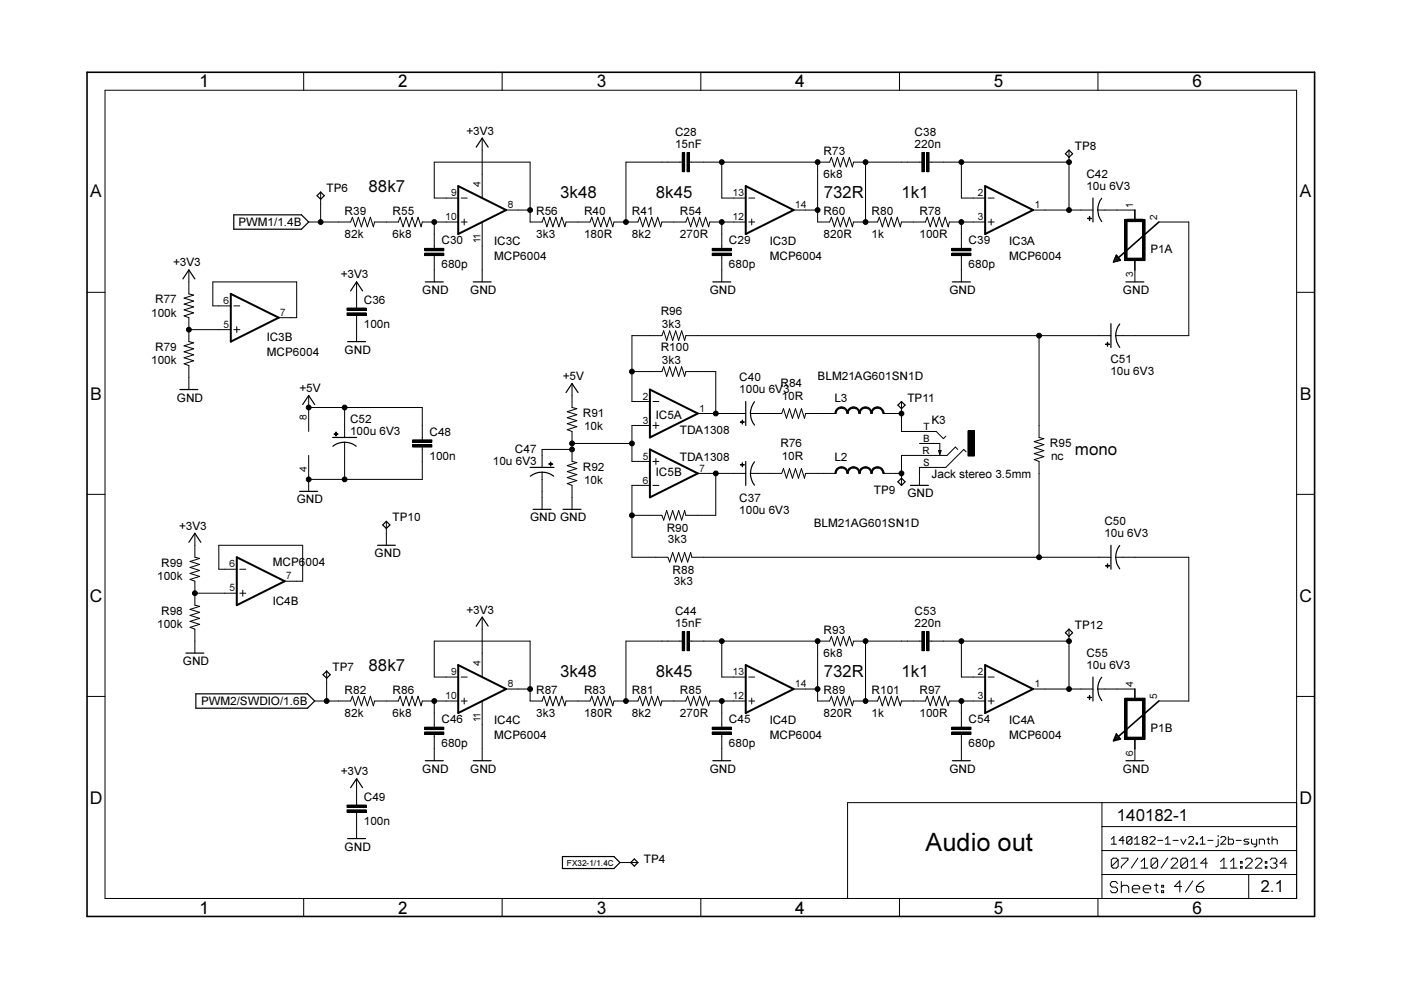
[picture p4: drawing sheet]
<svg xmlns="http://www.w3.org/2000/svg" width="297mm" height="210mm" viewBox="0 0 297 210" stroke-linecap="round" stroke-linejoin="round" font-family="sans-serif">
<g fill="none" stroke="#000" stroke-width=".25">
<path d="M101 31.2l1.2-1.9 1.3 1.9M225.9 32.6l.7-.8 .8 .8-.8 .8zM38.8 59.1l1.2-1.9 1.3 1.9M49.6 45.6h14.3l1.5 1.5-1.5 1.5h-14.3zM67.2 41.5l.8-.8 .7 .8-.7 .7zM90.2 59.8h3.8M100.3 59.8h3.8M151.1 59.8h3.8M201.9 59.8h3.8M231.7 42v5.1M233.6 42a4 4 0 0 0 0 5M236.1 55.5h.2"/>
<path d="M236.2 55.3h.8M236.2 55.1h1.3M236.3 54.9h1.1M236.4 54.7h.8M236.5 54.6h.6M236.6 54.4h.3M236.6 54.2h.2M236.7 54.1l.9 1.1-1.6 .4zM238.7 59.8h3.8M73.7 72.4h3.8M74.3 61.7l1.3-1.9 1.3 1.9M235.5 68.6v5.1"/>
<path d="M237.4 68.7a4 4 0 0 0 0 5M38.1 82.6h3.8M64.2 85.8l1.2-1.9 1.3 1.9M70.5 92.8h5.1M70.6 94.6a4 4 0 0 1 4.9 0M112.4 99.1h5.1M120 83.2l1.3-1.9 1.3 1.9M158.1 85.1v5.1M158.1 97.8v5.1M159.1 87.7a3.8 3.8 0 0 0 .9 2.4M160 85.2a4.5 4.5 0 0 0-.9 2.5M160 97.9a3.8 3.8 0 0 0-.9 2.5"/>
<path d="M190.4 85.9l.7-.8 .8 .8-.8 .8zM199 95.5h.5l-.2 .8zM40 115l1.3-1.9 1.3 1.9M63.5 104.2h3.8M80 115.6h3.8M81.1 111.3l.8-.8 .8 .8-.8 .8zM112.4 101a4 4 0 0 1 5 0M113 108h3.8M119.4 108h3.8M159.1 100.4a4.5 4.5 0 0 0 .9 2.5M190.4 102.2l.7-.8 .8 .8-.8 .7zM193 102.9h3.8"/>
<path d="M235.5 115.6v5.1M237.4 115.7a4 4 0 0 0 0 4.9M39.4 138.5h3.8M101 132.8l1.2-1.9 1.3 1.9M225.9 134.2l.7-.8 .8 .8-.8 .7zM41.5 147.1h23.7l1.5 1.5-1.5 1.6h-23.7zM68.5 143l.8-.7 .7 .7-.7 .8zM231.7 143.6v5M233.6 143.6a4 4 0 0 0 0 4.9M236.1 157h.5M236.2 156.8h1.1M236.3 156.6h1.2"/>
<path d="M236.3 156.4h1M236.4 156.3h.8M236.5 156h.5M236.6 155.9h.3M236.7 155.6l.9 1.1-1.6 .4zM236.7 155.7h.1M73.7 177.8h3.8M74.3 167l1.3-1.9 1.3 1.9M90.2 161.3h3.8M100.3 161.3h3.8M151.1 161.3h3.8M201.9 161.3h3.8"/>
<path d="M238.7 161.3h3.8M119.2 181.6h11l1.2 1.3-1.2 1.2h-11zM134.5 182.1l.8 .8-.8 .7-.8-.7z"/>
</g>
<g fill="none" stroke="#000" stroke-width=".21">
<path d="M22.3 19.1h252.6v171.4h-252.6zM64.4 15.3v3.8M106.5 15.3v3.8M148.6 15.3v3.8M190.7 15.3v3.8M232.8 15.3v3.8M102.2 29.3v12.7M144.6 32.3h.6v4.1h-.6zM144.6 34.4h-11.9v12.7M145.7 32.3h.5v4.1h-.5zM146.2 34.4h29.7l.4-1 .6 2 .6-2 .7 2 .6-2 .6 2 .7-2 .6 2 .3-1h14.4M153 34.4v7.6h5.1"/>
<path d="M173.4 34.4v12.7h2.5l.4-1 .6 2 .6-2 .7 2 .6-2 .6 2 .7-2 .6 2 .3-1h5.1l.3-1 .7 2 .6-2 .6 2 .7-2 .6 2 .6-2 .7 2 .2-1h5.1l.4-1 .6 2 .7-2 .6 2 .6-2 .7 2 .6-2 .6 2 .3-1h7.6M183.5 34.4v12.7M195.4 32.3h.6v4.1h-.6zM196.5 32.3h.5v4.1h-.5zM197 34.4h29.6M203.8 34.4v7.6h5.1M226.6 31.8v12.7M40 57.2v5.1l1.1 .3-2.1 .6 2.1 .6-2.1 .7 2.1 .6-2.1 .6 2.1 .6-2.1 .7 1 .4v5l1.1 .3-2.1 .6 2.1 .7-2.1 .6 2.1 .6-2.1 .7 2.1 .6-2.1 .6 1 .4v5.1M65.4 47.1h8.9l.4-1 .6 2 .7-2 .6 2 .7-2 .6 2 .6-2 .7 2 .2-1h5.1l.3-1 .7 2 .6-2 .6 2 .7-2 .6 2 .6-2 .7 2 .2-1h7.7M68 40.7v6.4M75.6 59.8v5.5M90 53.7h4.1v.5h-4.1z"/>
<path d="M90 52.7h4.1v.5h-4.1zM92.1 47.1v5.6M92.1 54.2v5.6M97.2 42h-5.1v-7.6h20.3v12.7h2.5l.4-1 .6 2 .7-2 .6 2 .7-2 .6 2 .6-2 .7 2 .2-1h5.1l.4-1 .6 2 .6-2 .7 2 .6-2 .6 2 .7-2 .6 2 .3-1h5.1l.3-1 .7 2 .6-2 .6 2 .7-2 .6 2 .6-2 .7 2 .2-1h5.1l.4-1 .6 2 .7-2 .6 2 .6-2 .7 2 .6-2 .6 2 .3-1h7.6M97.8 47.1h1.3M97.8 42h1.3M98.4 46.4v1.3M102.2 47.1v12.7M107.3 44.5h5.1M151 53.7h4.1v.5h-4.1zM151 52.7h4.1v.5h-4.1zM153 47.1v5.6"/>
<path d="M153 54.2v5.6M158.7 47.1h1.3M158.7 42h1.3M159.4 46.4v1.3M168.3 44.5h5.1M201.8 53.7h4.1v.5h-4.1zM201.8 52.7h4.1v.5h-4.1zM203.8 47.1v5.6M203.8 54.2v5.6M209.5 47.1h1.3M209.5 42h1.3M210.1 46.4v1.3"/>
<path d="M219 44.5h12.7M230.6 46.3l.8 .1zM231 45.9l.1 .8zM232.7 44.5h7.9M238.5 46.5h.5v8.7h-.5zM239 54.7h3.3v.5h-3.3zM239 46.5h3.3v.5h-3.3zM240.6 57.2v2.6M242.3 46.5h.5v8.7h-.5zM245.7 47.1h6.3v24.1h-15.4M18.5 62h3.8M40 69.9h8.9"/>
<path d="M48.9 64.9h-3.8v-5.1h17.8v7.6h-3.8M49.6 69.9h1.2M49.6 64.9h1.2M50.2 69.3v1.2M73.6 66.3h4v.5h-4zM73.6 65.3h4v.5h-4zM75.6 66.8v5.6M134 78.8h6.3l.4-1 .6 2 .7-2 .6 2 .7-2 .6 2 .6-2 .7 2 .2-1h6.4v8.9M220.3 71.2v21.6l1 .2-2 .6 2 .7-2 .6 2 .6-2 .7 2 .6-2 .7 1 .3v20.4M234.4 72.9l.8 .1zM234.8 72.6l.1 .8zM235.5 71.2h-90.1l-.2 1-.7-2.1-.6 2.1-.6-2.1-.7 2.1-.6-2.1-.7 2.1-.6-2.1-.4 1.1h-6.3v13.9h3.8"/>
<path d="M274.9 62h3.8M65.4 83.9v7.6M65.4 96.6v7.6M65.4 86.4h24.1v6.9M70.8 92l.9 .1zM71.2 91.6l.1 .9zM73.1 86.4v6.4M73.1 93.8v7.8M87.5 94.3h4.1v.5h-4.1zM87.5 93.3h4.1v.5h-4.1zM89.5 94.8v6.8h-24.1M116.3 98.3l.9 .1z"/>
<path d="M116.7 98l.1 .8zM121.3 94h12.7M121.3 81.3v5.1l1 .3-2 .6 2 .6-2 .7 2 .6-2 .6 2 .7-2 .6 1 .4v6.3l1 .3-2 .6 2 .7-2 .6 2 .6-2 .7 2 .6-2 .6 1 .4v5.1M121.3 95.3h-6.4v3.8M137.8 90.2h-3.8v7.6h3.8M138.4 90.2h1.3M138.4 85.1h1.3M138.4 97.8h1.3M139.1 89.6v1.2M139.1 97.2v1.3M148 87.7h10.1M157 89.5h.8z"/>
<path d="M157 98.5l.8 .1zM157.3 89.1l.1 .8zM157.3 98.1l.1 .9zM159.1 87.7h6.6l.4-1 .6 2 .7-2 .6 2 .7-2 .6 2 .6-2 .7 2 .2-1h6.4M177.4 86.7l.8-.4h.2v.2a1.12 1.12 0 0 0-1.1 1.2h-.3v-.2zM177.4 99.4l.8-.4h.2v.2a1.12 1.12 0 0 0-1.1 1.2h-.3v-.2zM178.4 86.3a1.45 1.45 0 0 1 1.4 1.4h-.2a1.12 1.12 0 0 0-1.2-1.2zM178.4 99a1.37 1.37 0 0 1 1.4 1.4h-.2a1.12 1.12 0 0 0-1.2-1.2zM180 86.7l.7-.4h.3v.2a1.12 1.12 0 0 0-1.2 1.2h-.2v-.2zM180 99.4l.7-.4h.3v.2a1.12 1.12 0 0 0-1.2 1.2h-.2v-.2zM181 86.3a1.45 1.45 0 0 1 1.4 1.4h-.3a1.12 1.12 0 0 0-1.1-1.2zM181 99a1.37 1.37 0 0 1 1.4 1.4h-.3a1.12 1.12 0 0 0-1.1-1.2z"/>
<path d="M182.5 86.7l.8-.4h.2v.2a1.12 1.12 0 0 0-1.1 1.2h-.3v-.2zM182.5 99.4l.8-.4h.2v.2a1.12 1.12 0 0 0-1.1 1.2h-.3v-.2zM183.5 86.3a1.45 1.45 0 0 1 1.4 1.4h-.2a1.12 1.12 0 0 0-1.2-1.2zM183.5 99a1.37 1.37 0 0 1 1.4 1.4h-.2a1.12 1.12 0 0 0-1.2-1.2zM185 86.7l.8-.4h.3v.2a1.12 1.12 0 0 0-1.2 1.2h-.2v-.2zM185 99.4l.8-.4h.3v.2a1.12 1.12 0 0 0-1.2 1.2h-.2v-.2zM186.1 86.3a1.45 1.45 0 0 1 1.3 1.4h-.2a1.21 1.21 0 0 0-1.1-1.2zM186.1 99a1.37 1.37 0 0 1 1.3 1.4h-.2a1.21 1.21 0 0 0-1.1-1.2zM187.3 87.7h3.8M191.1 85.1v6.4h7.4l1.5 1.5 .5-.5M194.9 94h4.4v2.3M203.1 95.3l-.5-.5-1.8 1.8h-9.7v6.3"/>
<path d="M204.8 95.8l-.5-.5-3.8 3.8h-5.6v3.8M205.2 91.4h1.4v5.3h-1.4zM18.5 104.8h3.8M41.3 113.1v5.1l1 .2-2 .6 2 .7-2 .6 2 .6-2 .7 2 .6-2 .7 1 .3v5.1l1 .3-2 .6 2 .6-2 .7 2 .6-2 .6 2 .7-2 .6 1 .4v5.1M81.9 110.5v5.1M114.9 100.1v7.9M137.8 102.9h-3.8v15.3h7.6l.4 1 .6-2.1 .7 2.1 .6-2.1 .6 2.1 .7-2.1 .6 2.1 .6-2.1 .3 1.1h88.8M138.4 102.9h1.3M148 100.4h10.1M151.8 100.4v8.9h-6.4l-.2-1.1-.7 2.1-.6-2.1-.6 2.1-.7-2.1-.6 2.1-.7-2.1-.6 2.1-.4-1h-6.3M159.1 100.4h6.6l.4-1 .6 2 .7-2 .6 2 .7-2 .6 2 .6-2 .7 2 .2-1h6.4M187.3 100.4h3.8"/>
<path d="M234.4 119.9l.8 .1zM234.8 119.5l.1 .9zM236.6 118.2h15.4v30.4h-6.3M274.9 104.8h3.8M41.3 125.8h8.9M50.2 120.7h-3.8v-5.1h17.8v7.6h-3.8M50.8 125.8h1.3M50.8 120.7h1.3M51.5 125.1v1.3M102.2 130.9v12.7M144.6 133.9h.6v4.1h-.6zM144.6 135.9h-11.9v12.7"/>
<path d="M145.7 133.9h.5v4.1h-.5zM146.2 135.9h29.7l.4-1 .6 2 .6-2 .7 2 .6-2 .6 2 .7-2 .6 2 .3-1h14.4M153 135.9v7.7h5.1M173.4 135.9v12.7h2.5l.4-1 .6 2 .6-2 .7 2 .6-2 .6 2 .7-2 .6 2 .3-1h5.1l.3-1 .7 2 .6-2 .6 2 .7-2 .6 2 .6-2 .7 2 .2-1h5.1l.4-1 .6 2 .7-2 .6 2 .6-2 .7 2 .6-2 .6 2 .3-1h7.6M183.5 135.9v12.7M195.4 133.9h.6v4.1h-.6zM196.5 133.9h.5v4.1h-.5zM197 135.9h29.6M203.8 135.9v7.7h5.1M226.6 133.4v12.7M18.5 147.7h3.8M66.7 148.6h7.6l.4-1 .6 2 .7-2 .6 2 .7-2 .6 2 .6-2 .7 2 .2-1h5.1l.3-1 .7 2 .6-2 .6 2 .7-2 .6 2 .6-2 .7 2 .2-1h7.7"/>
<path d="M69.3 142.3v6.3M90 155.2h4.1v.5h-4.1zM90 154.2h4.1v.5h-4.1zM92.1 148.6v5.6M92.1 155.7v5.6M97.2 143.6h-5.1v-7.7h20.3v12.7h2.5l.4-1 .6 2 .7-2 .6 2 .7-2 .6 2 .6-2 .7 2 .2-1h5.1l.4-1 .6 2 .6-2 .7 2 .6-2 .6 2 .7-2 .6 2 .3-1h5.1l.3-1 .7 2 .6-2 .6 2 .7-2 .6 2 .6-2 .7 2 .2-1h5.1l.4-1 .6 2 .7-2 .6 2 .6-2 .7 2 .6-2 .6 2 .3-1h7.6M97.8 148.6h1.3M97.8 143.6h1.3M98.4 148v1.3M102.2 148.6v12.7M107.3 146.1h5.1M151 155.2h4.1v.5h-4.1z"/>
<path d="M151 154.2h4.1v.5h-4.1zM153 148.6v5.6M153 155.7v5.6M158.7 148.6h1.3M158.7 143.6h1.3M159.4 148v1.3M168.3 146.1h5.1M201.8 155.2h4.1v.5h-4.1zM201.8 154.2h4.1v.5h-4.1zM203.8 148.6v5.6M203.8 155.7v5.6M209.5 148.6h1.3"/>
<path d="M209.5 143.6h1.3M210.1 148v1.3M219 146.1h12.7M230.6 147.8l.8 .1zM231 147.4l.1 .9zM232.7 146.1h7.9M238.5 148h.5v8.8h-.5zM239 156.3h3.3v.5h-3.3zM239 148h3.3v.5h-3.3zM240.6 158.7v2.6M242.3 148h.5v8.8h-.5zM274.9 147.7h3.8"/>
<path d="M73.6 171.7h4v.5h-4zM73.6 170.7h4v.5h-4zM75.6 165.1v5.6M75.6 172.2v5.6M233.6 170.2v20.3M233.6 175.3h41.3M235.6 177.9l.6-.5v1.6M235.6 179h1.1M238.3 178.2h-1l.8-.8v1.6M240 177.6v1.1l-.3 .3h-.5l-.3-.3M240 177.6l-.3-.2h-.5l-.3 .2v1.1M240 177.6l-1.1 1.1"/>
<path d="M240.5 179h1.1M240.5 177.9l.6-.5v1.6M242.4 178.2l-.2 .3v.2l.2 .3h.6l.2-.3v-.2l-.2-.3M242.4 178.2h.6M242.4 178.2l-.2-.3v-.3l.2-.2h.6l.2 .2v.3l-.2 .3M243.8 177.6l.3-.2h.5l.3 .2v.3l-1.1 1.1h1.1M245.4 178.2h1.1M247.1 179h1.1M247.1 177.9l.5-.5v1.6M248.7 178.2h1.1M250.4 177.9l.5 1.1 .6-1.1M252 177.6l.3-.2h.5l.3 .2v.3l-1.1 1.1h1.1"/>
<path d="M253.6 178.7h.3v.3h-.3zM254.5 179h1M254.5 177.9l.5-.5v1.6M256.1 178.2h1.1M258.3 177.9v1.4l-.3 .2h-.3M258.3 177.1v.3M258.8 177.6l.3-.2h.5l.3 .2v.3l-1.1 1.1h1.1M260.4 177.4v1.6h.9l.2-.3v-.5l-.2-.3h-.9M262.1 178.2h1.1M264.8 177.9h-.8l-.3 .3 .3 .3h.5l.3 .2-.3 .3h-.8M265.3 177.9v.8l.3 .3h.8M266.4 177.9v1.4l-.2 .2h-.3"/>
<path d="M267 179v-1.1h.8l.3 .3v.8M268.6 177.9h.6M268.9 177.6v1.1l.3 .3M269.7 178.2l.3-.3h.5l.3 .3v.8M269.7 177.4v1.6M274.9 170.2h-95.2v20.3M64.4 190.5v3.8M106.5 190.5v3.8M131.4 182.9h3.9M148.6 190.5v3.8M190.7 190.5v3.8M232.8 190.5v3.8"/>
<path d="M233.6 185.4h41.3M233.6 180.3h41.3M236.9 187.3l-.3-.4h-.8l-.4 .4v.4l.4 .4h.8l.3 .4v.3l-.3 .5h-.8l-.4-.5M237.1 182.3l-.4-.4h-.7l-.4 .4v1.4M237.1 182.3v1.4l-.4 .4h-.7l-.4-.4M237.1 182.3l-1.5 1.4M237.7 181.9h1.4v.4l-1.4 1.4v.4M237.7 186.9v2.4M237.7 188.1l.4-.4h.8l.4 .4v1.2M240.1 188.5h1.5v-.4l-.3-.4h-.9l-.3 .4v.7l.3 .5h.9M241.3 181.9l-1.4 2.2M241.9 184.1h1.5"/>
<path d="M241.9 182.7l.8-.8v2.2M242.4 188.5h1.6v-.4l-.4-.4h-.8l-.4 .4v.7l.4 .5h.8M244.8 187.7h.7M245.1 187.3v1.5l.4 .5M245.4 182.3l-.3-.4h-.7l-.4 .4v1.4M245.4 182.3v1.4l-.3 .4h-.7l-.4-.4M245.4 182.3l-1.4 1.4M246.3 187.7h.4v.4h-.4zM246.3 188.8h.4v.5h-.4zM247.6 181.9l-1.4 2.2M248.3 182.3l.3-.4h.7l.4 .4v.4l-1.4 1.4h1.4M250.5 188h-1.5l1.1-1.2v2.3"/>
<path d="M251.8 182.3l-.4-.4h-.7l-.3 .4v1.4M251.8 182.3v1.4l-.4 .4h-.7l-.3-.4M251.8 182.3l-1.4 1.4M252.5 184.1h1.4M252.5 182.7l.7-.8v2.2M252.9 186.8l-1.6 2.3M253.7 188h1.1l.4 .3v.4l-.4 .4h-.8l-.3-.4zM255.2 186.8l-.8 .4-.7 .8M256 183h-1.4l1-1.1v2.2M258.8 184.1h1.4M258.8 182.7l.7-.8v2.2M260.9 184.1h1.4"/>
<path d="M260.9 182.7l.7-.8v2.2M263 183.7h.4v.4h-.4zM263 182.7h.4v.3h-.4zM264 182.3l.4-.4h.7l.4 .4v.4l-1.5 1.4h1.5M264.7 185.4v5.1M266.1 182.3l.4-.4h.7l.3 .4v.4l-1.4 1.4h1.4M268.3 183.7h.3v.4h-.3zM268.3 182.7h.3v.3h-.3zM269.3 182.3l.4-.4h.7l.3 .4v.4l-.3 .3M270 183h.4M270.4 183l.3 .3v.4l-.3 .4h-.7l-.4-.4M272.8 183h-1.4l1.1-1.1v2.2"/>
<circle cx="153" cy="34.4" r=".51"/>
<circle cx="173.3" cy="34.4" r=".51"/>
<circle cx="183.5" cy="34.4" r=".51"/>
<circle cx="203.8" cy="34.4" r=".51"/>
<circle cx="226.6" cy="34.4" r=".51"/>
<circle cx="68" cy="47.1" r=".51"/>
<circle cx="92.1" cy="47.1" r=".51"/>
<circle cx="112.4" cy="44.5" r=".51"/>
<circle cx="132.7" cy="47.1" r=".51"/>
<circle cx="153" cy="47.1" r=".51"/>
<circle cx="173.3" cy="44.5" r=".51"/>
<circle cx="183.5" cy="47.1" r=".51"/>
<circle cx="203.8" cy="47.1" r=".51"/>
<circle cx="226.6" cy="44.5" r=".51"/>
<circle cx="40" cy="69.9" r=".51"/>
<circle cx="134" cy="78.8" r=".51"/>
<circle cx="220.3" cy="71.2" r=".51"/>
<circle cx="65.4" cy="86.4" r=".51"/>
<circle cx="73.1" cy="86.4" r=".51"/>
<circle cx="121.3" cy="95.3" r=".51"/>
<circle cx="121.3" cy="94" r=".51"/>
<circle cx="134" cy="94" r=".51"/>
<circle cx="151.8" cy="87.7" r=".51"/>
<circle cx="191.1" cy="87.7" r=".51"/>
<circle cx="65.4" cy="101.6" r=".51"/>
<circle cx="73.1" cy="101.6" r=".51"/>
<circle cx="134" cy="109.3" r=".51"/>
<circle cx="151.8" cy="100.4" r=".51"/>
<circle cx="191.1" cy="100.4" r=".51"/>
<circle cx="220.3" cy="118.2" r=".51"/>
<circle cx="41.3" cy="125.8" r=".51"/>
<circle cx="153" cy="135.9" r=".51"/>
<circle cx="173.3" cy="135.9" r=".51"/>
<circle cx="183.5" cy="135.9" r=".51"/>
<circle cx="203.8" cy="135.9" r=".51"/>
<circle cx="226.6" cy="135.9" r=".51"/>
<circle cx="69.2" cy="148.6" r=".51"/>
<circle cx="92.1" cy="148.6" r=".51"/>
<circle cx="112.4" cy="146.1" r=".51"/>
<circle cx="132.7" cy="148.6" r=".51"/>
<circle cx="153" cy="148.6" r=".51"/>
<circle cx="173.3" cy="146.1" r=".51"/>
<circle cx="183.5" cy="148.6" r=".51"/>
<circle cx="203.8" cy="148.6" r=".51"/>
<circle cx="226.6" cy="146.1" r=".51"/>
</g>
<path d="M18.5 15.3h260.2v179h-260.2zM240.6 44.5v2.3M240.6 55.1v2.1M245.7 47.1l-8.6 7.6M240.6 146.1v2.3M240.6 156.6v2.1M245.7 148.6l-8.6 7.6" fill="none" stroke="#000" stroke-width=".34"/>
<g fill="#000">
<path d="M144.6 32.3h.6v4.1h-.6z" fill-rule="evenodd"/>
<path d="M145.7 32.3h.5v4.1h-.5z" fill-rule="evenodd"/>
<path d="M195.4 32.3h.6v4.1h-.6z" fill-rule="evenodd"/>
<path d="M196.5 32.3h.5v4.1h-.5z" fill-rule="evenodd"/>
<path d="M90 53.7h4.1v.5h-4.1z" fill-rule="evenodd"/>
<path d="M90 52.7h4.1v.5h-4.1z" fill-rule="evenodd"/>
<path d="M151 53.7h4.1v.5h-4.1z" fill-rule="evenodd"/>
<path d="M151 52.7h4.1v.5h-4.1z" fill-rule="evenodd"/>
<path d="M201.8 53.7h4.1v.5h-4.1z" fill-rule="evenodd"/>
<path d="M201.8 52.7h4.1v.5h-4.1z" fill-rule="evenodd"/>
<path d="M230.6 46.3l.8 .1z" fill-rule="evenodd"/>
<path d="M231 45.9l.1 .8z" fill-rule="evenodd"/>
<path d="M238.5 46.5h.5v8.7h-.5z" fill-rule="evenodd"/>
<path d="M239 54.7h3.3v.5h-3.3z" fill-rule="evenodd"/>
<path d="M239 46.5h3.3v.5h-3.3z" fill-rule="evenodd"/>
<path d="M242.3 46.5h.5v8.7h-.5z" fill-rule="evenodd"/>
<path d="M73.6 66.3h4v.5h-4z" fill-rule="evenodd"/>
<path d="M73.6 65.3h4v.5h-4z" fill-rule="evenodd"/>
<path d="M234.4 72.9l.8 .1z" fill-rule="evenodd"/>
<path d="M234.8 72.6l.1 .8z" fill-rule="evenodd"/>
<path d="M70.8 92l.9 .1z" fill-rule="evenodd"/>
<path d="M71.2 91.6l.1 .9z" fill-rule="evenodd"/>
<path d="M87.5 94.3h4.1v.5h-4.1z" fill-rule="evenodd"/>
<path d="M87.5 93.3h4.1v.5h-4.1z" fill-rule="evenodd"/>
<path d="M116.3 98.3l.9 .1z" fill-rule="evenodd"/>
<path d="M116.7 98l.1 .8z" fill-rule="evenodd"/>
<path d="M157 89.5h.8z" fill-rule="evenodd"/>
<path d="M157 98.5l.8 .1z" fill-rule="evenodd"/>
<path d="M157.3 89.1l.1 .8z" fill-rule="evenodd"/>
<path d="M157.3 98.1l.1 .9z" fill-rule="evenodd"/>
<path d="M177.4 86.7l.8-.4h.2v.2a1.12 1.12 0 0 0-1.1 1.2h-.3v-.2z" fill-rule="evenodd"/>
<path d="M177.4 99.4l.8-.4h.2v.2a1.12 1.12 0 0 0-1.1 1.2h-.3v-.2z" fill-rule="evenodd"/>
<path d="M178.4 86.3a1.45 1.45 0 0 1 1.4 1.4h-.2a1.12 1.12 0 0 0-1.2-1.2z" fill-rule="evenodd"/>
<path d="M180 86.7l.7-.4h.3v.2a1.12 1.12 0 0 0-1.2 1.2h-.2v-.2z" fill-rule="evenodd"/>
<path d="M180 99.4l.7-.4h.3v.2a1.12 1.12 0 0 0-1.2 1.2h-.2v-.2z" fill-rule="evenodd"/>
<path d="M181 86.3a1.45 1.45 0 0 1 1.4 1.4h-.3a1.12 1.12 0 0 0-1.1-1.2z" fill-rule="evenodd"/>
<path d="M182.5 86.7l.8-.4h.2v.2a1.12 1.12 0 0 0-1.1 1.2h-.3v-.2z" fill-rule="evenodd"/>
<path d="M182.5 99.4l.8-.4h.2v.2a1.12 1.12 0 0 0-1.1 1.2h-.3v-.2z" fill-rule="evenodd"/>
<path d="M183.5 86.3a1.45 1.45 0 0 1 1.4 1.4h-.2a1.12 1.12 0 0 0-1.2-1.2z" fill-rule="evenodd"/>
<path d="M185 86.7l.8-.4h.3v.2a1.12 1.12 0 0 0-1.2 1.2h-.2v-.2z" fill-rule="evenodd"/>
<path d="M185 99.4l.8-.4h.3v.2a1.12 1.12 0 0 0-1.2 1.2h-.2v-.2z" fill-rule="evenodd"/>
<path d="M186.1 86.3a1.45 1.45 0 0 1 1.3 1.4h-.2a1.21 1.21 0 0 0-1.1-1.2z" fill-rule="evenodd"/>
<path d="M205.2 91.4h1.4v5.3h-1.4z" fill-rule="evenodd"/>
<path d="M178.4 99a1.37 1.37 0 0 1 1.4 1.4h-.2a1.12 1.12 0 0 0-1.2-1.2z" fill-rule="evenodd"/>
<path d="M181 99a1.37 1.37 0 0 1 1.4 1.4h-.3a1.12 1.12 0 0 0-1.1-1.2z" fill-rule="evenodd"/>
<path d="M183.5 99a1.37 1.37 0 0 1 1.4 1.4h-.2a1.12 1.12 0 0 0-1.2-1.2z" fill-rule="evenodd"/>
<path d="M186.1 99a1.37 1.37 0 0 1 1.3 1.4h-.2a1.21 1.21 0 0 0-1.1-1.2z" fill-rule="evenodd"/>
<path d="M234.4 119.9l.8 .1z" fill-rule="evenodd"/>
<path d="M234.8 119.5l.1 .9z" fill-rule="evenodd"/>
<path d="M144.6 133.9h.6v4.1h-.6z" fill-rule="evenodd"/>
<path d="M145.7 133.9h.5v4.1h-.5z" fill-rule="evenodd"/>
<path d="M195.4 133.9h.6v4.1h-.6z" fill-rule="evenodd"/>
<path d="M196.5 133.9h.5v4.1h-.5z" fill-rule="evenodd"/>
<path d="M90 155.2h4.1v.5h-4.1z" fill-rule="evenodd"/>
<path d="M90 154.2h4.1v.5h-4.1z" fill-rule="evenodd"/>
<path d="M151 155.2h4.1v.5h-4.1z" fill-rule="evenodd"/>
<path d="M151 154.2h4.1v.5h-4.1z" fill-rule="evenodd"/>
<path d="M201.8 155.2h4.1v.5h-4.1z" fill-rule="evenodd"/>
<path d="M201.8 154.2h4.1v.5h-4.1z" fill-rule="evenodd"/>
<path d="M230.6 147.8l.8 .1z" fill-rule="evenodd"/>
<path d="M231 147.4l.1 .9z" fill-rule="evenodd"/>
<path d="M238.5 148h.5v8.8h-.5z" fill-rule="evenodd"/>
<path d="M239 156.3h3.3v.5h-3.3z" fill-rule="evenodd"/>
<path d="M239 148h3.3v.5h-3.3z" fill-rule="evenodd"/>
<path d="M242.3 148h.5v8.8h-.5z" fill-rule="evenodd"/>
<path d="M73.6 171.7h4v.5h-4z" fill-rule="evenodd"/>
<path d="M73.6 170.7h4v.5h-4z" fill-rule="evenodd"/>
<circle cx="153" cy="34.4" r=".51"/>
<circle cx="173.3" cy="34.4" r=".51"/>
<circle cx="183.5" cy="34.4" r=".51"/>
<circle cx="203.8" cy="34.4" r=".51"/>
<circle cx="226.6" cy="34.4" r=".51"/>
<circle cx="68" cy="47.1" r=".51"/>
<circle cx="92.1" cy="47.1" r=".51"/>
<circle cx="112.4" cy="44.5" r=".51"/>
<circle cx="132.7" cy="47.1" r=".51"/>
<circle cx="153" cy="47.1" r=".51"/>
<circle cx="173.3" cy="44.5" r=".51"/>
<circle cx="183.5" cy="47.1" r=".51"/>
<circle cx="203.8" cy="47.1" r=".51"/>
<circle cx="226.6" cy="44.5" r=".51"/>
<circle cx="40" cy="69.9" r=".51"/>
<circle cx="134" cy="78.8" r=".51"/>
<circle cx="220.3" cy="71.2" r=".51"/>
<circle cx="65.4" cy="86.4" r=".51"/>
<circle cx="73.1" cy="86.4" r=".51"/>
<circle cx="121.3" cy="95.3" r=".51"/>
<circle cx="121.3" cy="94" r=".51"/>
<circle cx="134" cy="94" r=".51"/>
<circle cx="151.8" cy="87.7" r=".51"/>
<circle cx="191.1" cy="87.7" r=".51"/>
<circle cx="65.4" cy="101.6" r=".51"/>
<circle cx="73.1" cy="101.6" r=".51"/>
<circle cx="134" cy="109.3" r=".51"/>
<circle cx="151.8" cy="100.4" r=".51"/>
<circle cx="191.1" cy="100.4" r=".51"/>
<circle cx="220.3" cy="118.2" r=".51"/>
<circle cx="41.3" cy="125.8" r=".51"/>
<circle cx="153" cy="135.9" r=".51"/>
<circle cx="173.3" cy="135.9" r=".51"/>
<circle cx="183.5" cy="135.9" r=".51"/>
<circle cx="203.8" cy="135.9" r=".51"/>
<circle cx="226.6" cy="135.9" r=".51"/>
<circle cx="69.2" cy="148.6" r=".51"/>
<circle cx="92.1" cy="148.6" r=".51"/>
<circle cx="112.4" cy="146.1" r=".51"/>
<circle cx="132.7" cy="148.6" r=".51"/>
<circle cx="153" cy="148.6" r=".51"/>
<circle cx="173.3" cy="146.1" r=".51"/>
<circle cx="183.5" cy="148.6" r=".51"/>
<circle cx="203.8" cy="148.6" r=".51"/>
<circle cx="226.6" cy="146.1" r=".51"/>
</g>
<path d="M97.2 39.5l10.1 5-10.1 5.1zM158.1 39.5l10.2 5-10.2 5.1zM208.9 39.5l10.1 5-10.1 5.1zM238.7 55.1h1.9M48.9 62.3l10.2 5.1-10.2 5zM137.8 82.6l10.2 5.1-10.2 5.1zM137.8 95.3l10.2 5.1-10.2 5.1zM50.2 118.2l10.2 5-10.2 5.1zM97.2 141l10.1 5.1-10.1 5.1zM158.1 141l10.2 5.1-10.2 5.1zM208.9 141l10.1 5.1-10.1 5.1zM238.7 156.6h1.9" fill="none" stroke="#000" stroke-width=".42"/>
<text font-size="5.4" x="196.2" y="180.3">Audio out</text>
<g font-size="3.7">
<text x="42.3" y="18.5">1</text>
<text x="84.4" y="18.5">2</text>
<text x="126.5" y="18.5">3</text>
<text x="168.6" y="18.5">4</text>
<text x="210.7" y="18.5">5</text>
<text x="252.9" y="18.5">6</text>
<text x="19.1" y="41.9">A</text>
<text x="275.6" y="41.9">A</text>
<text x="19.1" y="84.7">B</text>
<text x="275.6" y="84.7">B</text>
<text x="19" y="127.6">C</text>
<text x="275.5" y="127.6">C</text>
<text x="19" y="170.4">D</text>
<text x="275.5" y="170.4">D</text>
<text x="42.3" y="193.7">1</text>
<text x="84.4" y="193.7">2</text>
<text x="126.5" y="193.7">3</text>
<text x="168.6" y="193.7">4</text>
<text x="210.7" y="193.7">5</text>
<text x="252.9" y="193.7">6</text>
</g>
<g font-size="3.6">
<text x="78.1" y="40.7">88k7</text>
<text x="118.7" y="42">3k48</text>
<text x="139.1" y="42">8k45</text>
<text x="174.6" y="42">732R</text>
<text x="191.1" y="42">1k1</text>
<text x="227.9" y="96.6">mono</text>
<text x="78.1" y="142.3">88k7</text>
<text x="118.7" y="143.6">3k48</text>
<text x="139.1" y="143.6">8k45</text>
<text x="174.6" y="143.6">732R</text>
<text x="191.1" y="143.6">1k1</text>
<text x="236.8" y="174">140182-1</text>
<text x="267.3" y="189.2">2.1</text>
</g>
<g font-size="2.5">
<text x="98.9" y="28.5">+3V3</text>
<text x="143.1" y="28.9">C28</text>
<text x="193.9" y="28.9">C38</text>
<text x="143.1" y="31.5">15nF</text>
<text x="174.6" y="32.9">R73</text>
<text x="193.9" y="31.5">220n</text>
<text x="227.9" y="31.8">TP8</text>
<text x="69.3" y="40.7">TP6</text>
<text x="174.6" y="37.7">6k8</text>
<text x="230.3" y="40.2">10u 6V3</text>
<text x="230.3" y="37.7">C42</text>
<text x="50.5" y="48">PWM1/1.4B</text>
<text x="73.1" y="45.6">R39</text>
<text x="83.2" y="45.6">R55</text>
<text x="113.7" y="45.6">R56</text>
<text x="123.8" y="45.6">R40</text>
<text x="134" y="45.6">R41</text>
<text x="144.2" y="45.6">R54</text>
<text x="174.6" y="45.6">R60</text>
<text x="184.8" y="45.6">R80</text>
<text x="194.9" y="45.6">R78</text>
<text x="73.1" y="50.4">82k</text>
<text x="83.2" y="50.4">6k8</text>
<text x="93.6" y="51.8">C30</text>
<text x="104.8" y="52">IC3C</text>
<text x="113.7" y="50.4">3k3</text>
<text x="123.8" y="50.4">180R</text>
<text x="134" y="50.4">8k2</text>
<text x="144.1" y="50.4">270R</text>
<text x="154.6" y="51.8">C29</text>
<text x="163.2" y="52">IC3D</text>
<text x="174.6" y="50.4">820R</text>
<text x="184.8" y="50.4">1k</text>
<text x="194.9" y="50.4">100R</text>
<text x="205.4" y="51.8">C39</text>
<text x="213.9" y="52">IC3A</text>
<text x="243.9" y="53.7">P1A</text>
<text x="36.7" y="56.5">+3V3</text>
<text x="72.3" y="59">+3V3</text>
<text x="93.6" y="56.9">680p</text>
<text x="104.8" y="55.2">MCP6004</text>
<text x="154.6" y="56.9">680p</text>
<text x="163.2" y="55.2">MCP6004</text>
<text x="205.4" y="56.9">680p</text>
<text x="213.9" y="55.2">MCP6004</text>
<text x="32.9" y="64.3">R77</text>
<text x="77.1" y="64.5">C36</text>
<text x="89.5" y="62.3">GND</text>
<text x="99.7" y="62.3">GND</text>
<text x="150.5" y="62.3">GND</text>
<text x="201.3" y="62.3">GND</text>
<text x="238.1" y="62.3">GND</text>
<text x="32" y="67.1">100k</text>
<text x="77.1" y="69.5">100n</text>
<text x="140.1" y="66.9">R96</text>
<text x="140.3" y="69.6">3k3</text>
<text x="32" y="77.3">100k</text>
<text x="32.9" y="74.5">R79</text>
<text x="56.6" y="72.3">IC3B</text>
<text x="56.6" y="75.5">MCP6004</text>
<text x="73.1" y="75">GND</text>
<text x="140.1" y="74.5">R100</text>
<text x="140.3" y="77.3">3k3</text>
<text x="235.4" y="77">C51</text>
<text x="63.5" y="83.1">+5V</text>
<text x="119.3" y="80.6">+5V</text>
<text x="156.7" y="80.9">C40</text>
<text x="156.7" y="83.4">100u 6V3</text>
<text x="165.5" y="82.1">R84</text>
<text x="173.4" y="80.6">BLM21AG601SN1D</text>
<text x="235.4" y="79.6">10u 6V3</text>
<text x="37.5" y="85.1">GND</text>
<text x="74.2" y="89.7">C52</text>
<text x="123.6" y="88.5">R91</text>
<text x="139.1" y="88.8">IC5A</text>
<text x="165.7" y="84.9">10R</text>
<text x="176.9" y="85.1">L3</text>
<text x="192.4" y="85.1">TP11</text>
<text x="197.5" y="90">K3</text>
<text x="74.2" y="92.3">100u 6V3</text>
<text x="91.1" y="92.4">C48</text>
<text x="123.8" y="91.2">10k</text>
<text x="144.1" y="92">TDA1308</text>
<text x="165.5" y="94.8">R76</text>
<text x="222.6" y="94.8">R95</text>
<text x="91.1" y="97.5">100n</text>
<text x="104.5" y="98.6">10u 6V3</text>
<text x="109.2" y="96.1">C47</text>
<text x="123.6" y="99.9">R92</text>
<text x="139.1" y="101">IC5B</text>
<text x="144.1" y="97.8">TDA1308</text>
<text x="165.7" y="97.6">10R</text>
<text x="176.9" y="97.8">L2</text>
<text x="197.5" y="101.4">Jack stereo 3.5mm</text>
<text x="222.8" y="97.6">nc</text>
<text x="62.9" y="106.7">GND</text>
<text x="123.8" y="102.7">10k</text>
<text x="156.7" y="106.4">C37</text>
<text x="185.3" y="104.7">TP9</text>
<text x="192.4" y="105.5">GND</text>
<text x="38" y="112.3">+3V3</text>
<text x="83.2" y="110.5">TP10</text>
<text x="112.4" y="110.5">GND GND</text>
<text x="141.3" y="112.8">R90</text>
<text x="156.7" y="109">100u 6V3</text>
<text x="172.5" y="111.8">BLM21AG601SN1D</text>
<text x="234.1" y="113.9">10u 6V3</text>
<text x="234.1" y="111.3">C50</text>
<text x="57.8" y="119.9">MCP6004</text>
<text x="79.4" y="118.2">GND</text>
<text x="141.6" y="115.1">3k3</text>
<text x="33.3" y="123">100k</text>
<text x="34.2" y="120.1">R99</text>
<text x="142.6" y="121.7">R88</text>
<text x="142.9" y="124">3k3</text>
<text x="34.2" y="130.3">R98</text>
<text x="57.8" y="128.2">IC4B</text>
<text x="98.9" y="130.1">+3V3</text>
<text x="143.1" y="130.5">C44</text>
<text x="193.9" y="130.5">C53</text>
<text x="33.3" y="133.1">100k</text>
<text x="143.1" y="133">15nF</text>
<text x="174.6" y="134.4">R93</text>
<text x="193.9" y="133">220n</text>
<text x="227.9" y="133.4">TP12</text>
<text x="38.8" y="141">GND</text>
<text x="70.5" y="142.3">TP7</text>
<text x="174.6" y="139.2">6k8</text>
<text x="230.3" y="139.2">C55</text>
<text x="230.3" y="141.8">10u 6V3</text>
<text x="42.6" y="149.5">PWM2/SWDIO/1.6B</text>
<text x="73.1" y="147.1">R82</text>
<text x="83.2" y="147.1">R86</text>
<text x="113.7" y="147.1">R87</text>
<text x="123.8" y="147.1">R83</text>
<text x="134" y="147.1">R81</text>
<text x="144.2" y="147.1">R85</text>
<text x="174.6" y="147.1">R89</text>
<text x="184.8" y="147.1">R101</text>
<text x="194.9" y="147.1">R97</text>
<text x="73.1" y="151.9">82k</text>
<text x="83.2" y="151.9">6k8</text>
<text x="93.6" y="153.3">C46</text>
<text x="104.8" y="153.6">IC4C</text>
<text x="113.7" y="151.9">3k3</text>
<text x="123.8" y="151.9">180R</text>
<text x="134" y="151.9">8k2</text>
<text x="144.1" y="151.9">270R</text>
<text x="154.6" y="153.3">C45</text>
<text x="163.2" y="153.6">IC4D</text>
<text x="174.6" y="151.9">820R</text>
<text x="184.8" y="151.9">1k</text>
<text x="194.9" y="151.9">100R</text>
<text x="205.4" y="153.3">C54</text>
<text x="213.9" y="153.6">IC4A</text>
<text x="243.9" y="155.2">P1B</text>
<text x="93.6" y="158.4">680p</text>
<text x="104.8" y="156.7">MCP6004</text>
<text x="154.6" y="158.4">680p</text>
<text x="163.2" y="156.7">MCP6004</text>
<text x="205.4" y="158.4">680p</text>
<text x="213.9" y="156.7">MCP6004</text>
<text x="72.3" y="164.3">+3V3</text>
<text x="89.5" y="163.8">GND</text>
<text x="99.7" y="163.8">GND</text>
<text x="150.5" y="163.8">GND</text>
<text x="201.3" y="163.8">GND</text>
<text x="238.1" y="163.8">GND</text>
<text x="77.1" y="169.8">C49</text>
<text x="77.1" y="174.9">100n</text>
<text x="73.1" y="180.3">GND</text>
<text x="136.5" y="182.9">TP4</text>
</g>
<g font-size="2.1">
<text x="95.6" y="41.6">9</text>
<text x="101.9" y="39.7" transform="rotate(-90 101.9 39.7)">4</text>
<text x="155.4" y="41.6">13</text>
<text x="207.3" y="41.6">2</text>
<text x="94.4" y="46.7">10</text>
<text x="107.7" y="44.2">8</text>
<text x="155.4" y="46.7">12</text>
<text x="168.6" y="44.2">14</text>
<text x="207.3" y="46.7">3</text>
<text x="219.4" y="44.2">1</text>
<text x="240.3" y="44.2" transform="rotate(-90 240.3 44.2)">1</text>
<text x="245.4" y="46.7" transform="rotate(-90 245.4 46.7)">2</text>
<text x="101.9" y="51.6" transform="rotate(-90 101.9 51.6)">11</text>
<text x="240.3" y="58.8" transform="rotate(-90 240.3 58.8)">3</text>
<text x="47.4" y="64.5">6</text>
<text x="47.4" y="69.6">5</text>
<text x="59.4" y="67">7</text>
<text x="65.1" y="89.2" transform="rotate(-90 65.1 89.2)">8</text>
<text x="136.3" y="89.9">3</text>
<text x="136.3" y="84.8">2</text>
<text x="148.3" y="87.3">1</text>
<text x="195.7" y="93.7">B</text>
<text x="195.8" y="91.1">T</text>
<text x="65.1" y="100.1" transform="rotate(-90 65.1 100.1)">4</text>
<text x="136.3" y="97.5">5</text>
<text x="148.3" y="100">7</text>
<text x="195.6" y="96.2">R</text>
<text x="195.7" y="98.8">S</text>
<text x="136.3" y="102.6">6</text>
<text x="48.6" y="125.4">5</text>
<text x="48.6" y="120.3">6</text>
<text x="60.7" y="122.9">7</text>
<text x="95.6" y="143.2">9</text>
<text x="101.9" y="141.2" transform="rotate(-90 101.9 141.2)">4</text>
<text x="155.4" y="143.2">13</text>
<text x="207.3" y="143.2">2</text>
<text x="94.4" y="148.3">10</text>
<text x="107.7" y="145.7">8</text>
<text x="155.4" y="148.3">12</text>
<text x="168.6" y="145.7">14</text>
<text x="207.3" y="148.3">3</text>
<text x="219.4" y="145.7">1</text>
<text x="240.3" y="145.7" transform="rotate(-90 240.3 145.7)">4</text>
<text x="245.4" y="148.3" transform="rotate(-90 245.4 148.3)">5</text>
<text x="101.9" y="153.2" transform="rotate(-90 101.9 153.2)">11</text>
<text x="240.3" y="160.3" transform="rotate(-90 240.3 160.3)">6</text>
</g>
<text font-size="1.8" x="120.2" y="183.5">FX32-1/1.4C</text>
</svg>
